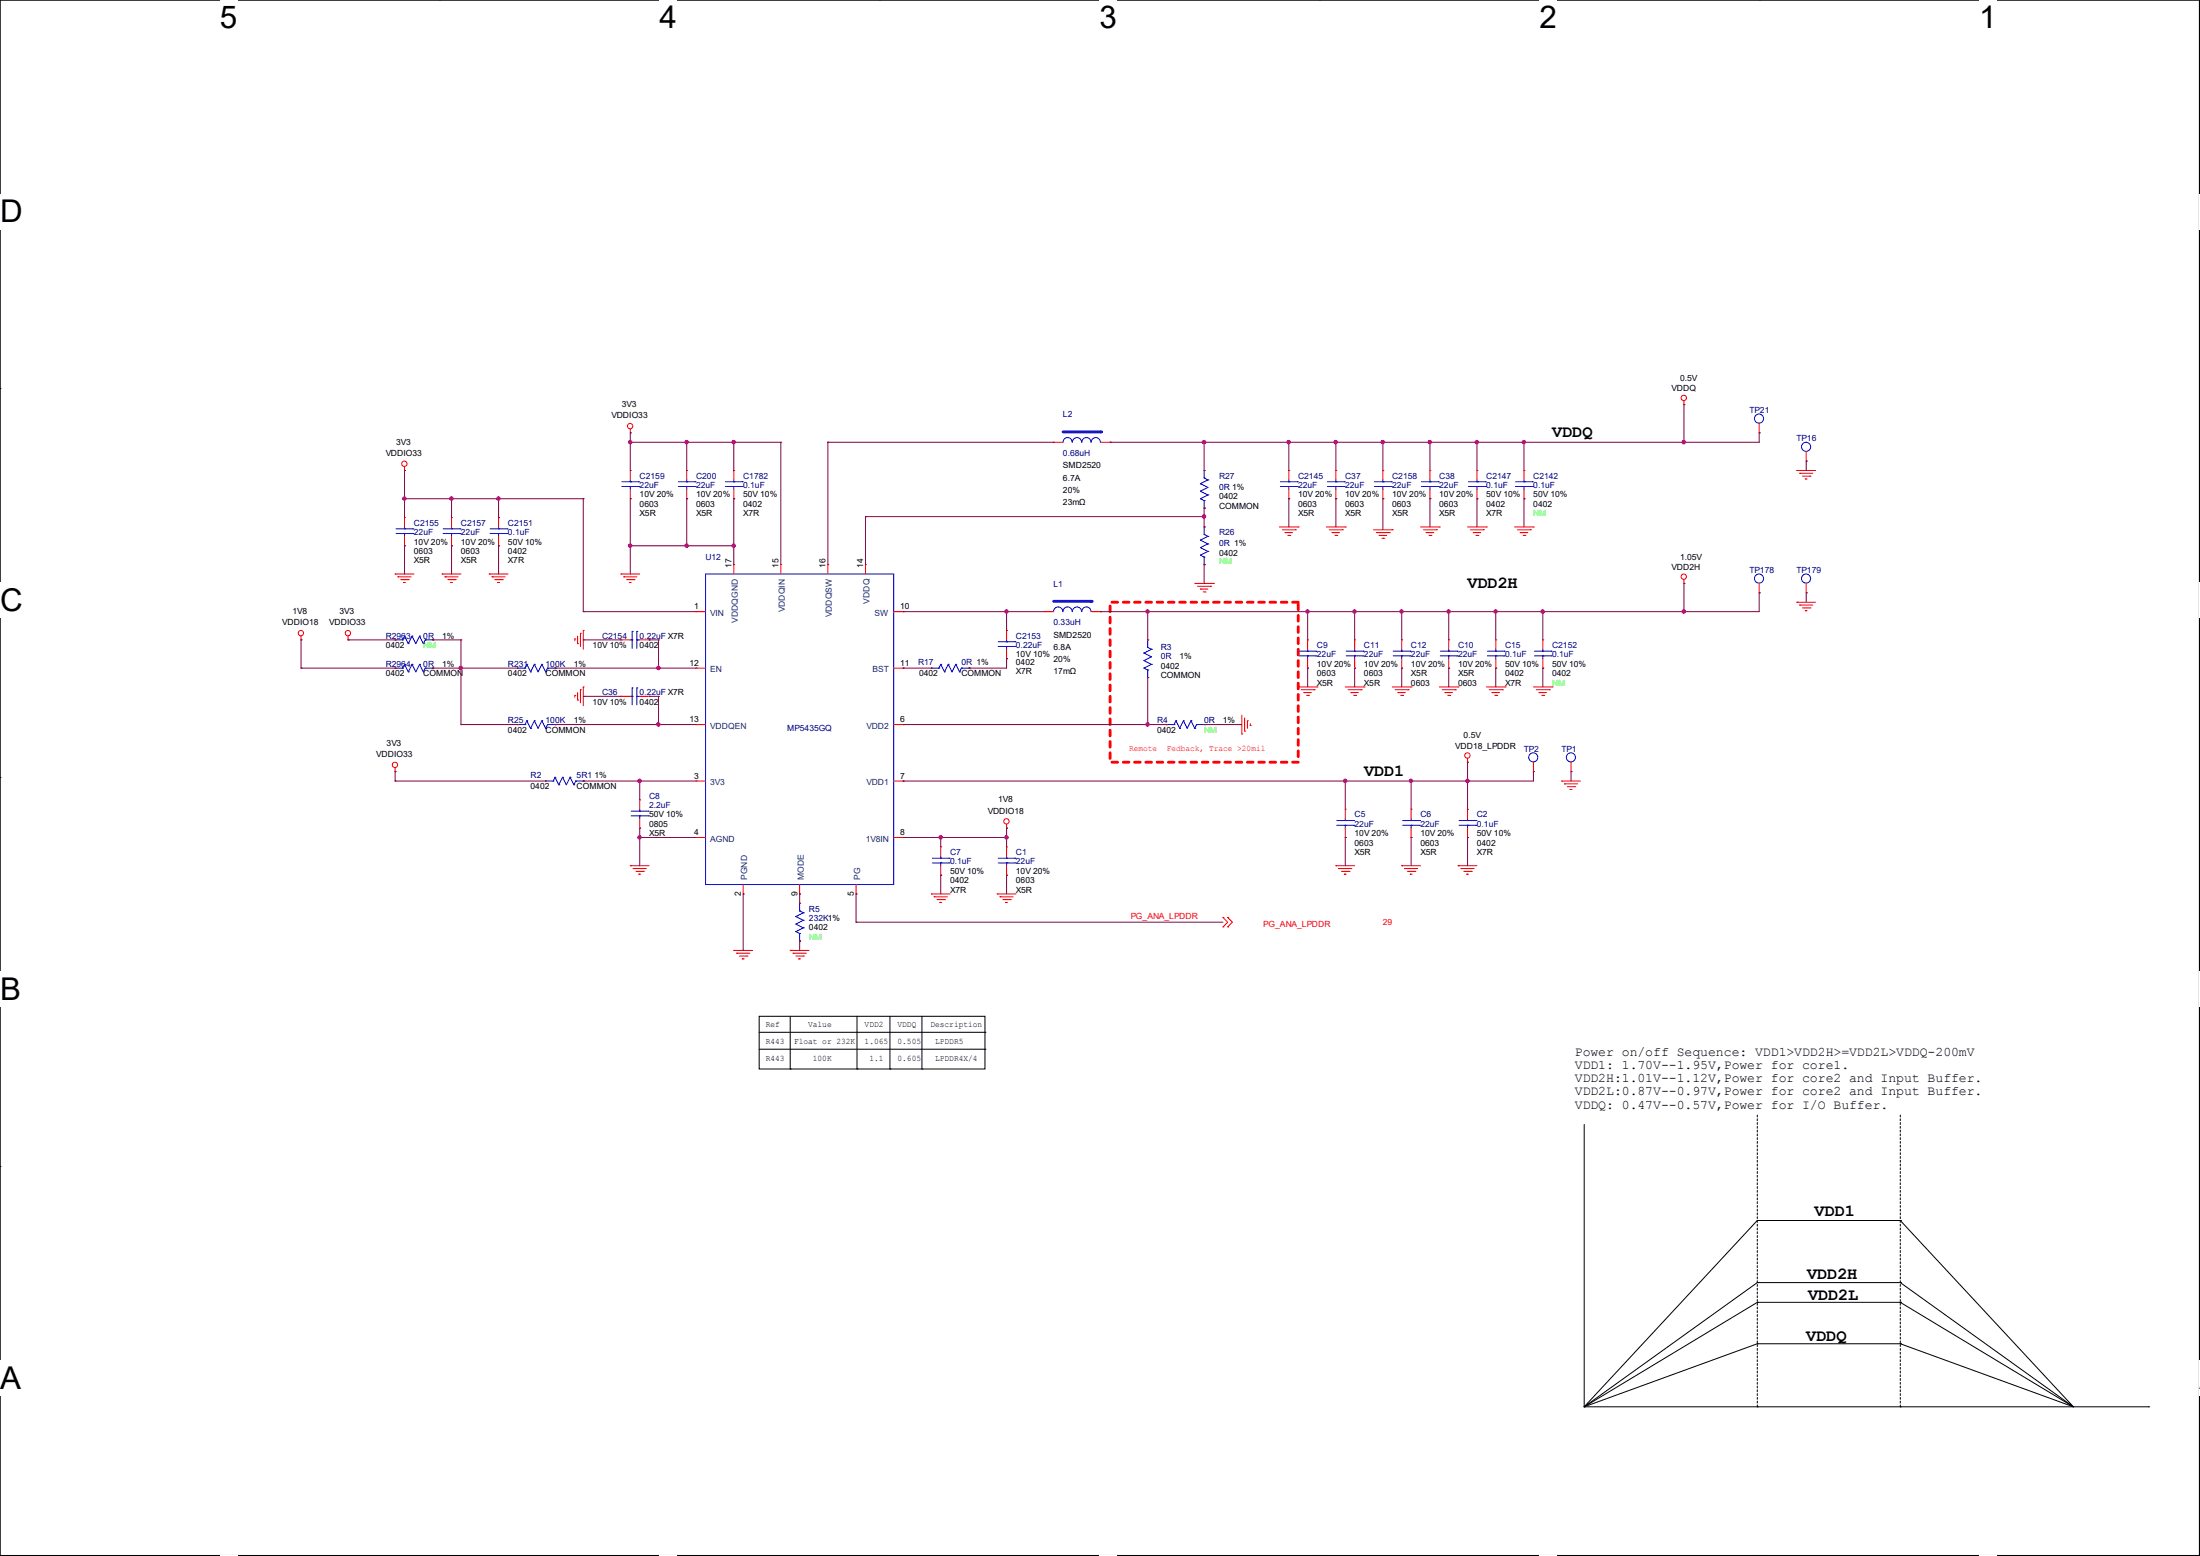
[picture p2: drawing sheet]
<svg xmlns="http://www.w3.org/2000/svg" width="297mm" height="210mm" viewBox="0 0 297 210" stroke-linecap="round" stroke-linejoin="round" font-family="sans-serif">
<path d="M0 0h296.9v209.9h-296.9z" fill="none" stroke="#000" stroke-width=".14"/>
<g fill="#fff">
<path d="M29.7 0h2.3v4.7h-2.3z"/>
<path d="M29.7 209.9h2.3v.1h-2.3z"/>
</g>
<path d="M59.4 0h.1M59.4 209.9h.1" fill="none" stroke="#000" stroke-width=".14"/>
<g fill="#fff">
<path d="M89 0h2.4v4.7h-2.4z"/>
<path d="M89 209.9h2.4v.1h-2.4z"/>
</g>
<path d="M118.7 0h.1M118.7 209.9h.1" fill="none" stroke="#000" stroke-width=".14"/>
<g fill="#fff">
<path d="M148.4 0h2.4v4.7h-2.4z"/>
<path d="M148.4 209.9h2.4v.1h-2.4z"/>
</g>
<path d="M178.1 0h.1M178.1 209.9h.1" fill="none" stroke="#000" stroke-width=".14"/>
<g fill="#fff">
<path d="M207.8 0h2.4v4.7h-2.4z"/>
<path d="M207.8 209.9h2.4v.1h-2.4z"/>
</g>
<path d="M237.5 0h.1M237.5 209.9h.1" fill="none" stroke="#000" stroke-width=".14"/>
<g fill="#fff">
<path d="M267.2 0h2.4v4.7h-2.4z"/>
<path d="M267.2 209.9h2.4v.1h-2.4z"/>
<path d="M0 26.2h3v4.7h-3z"/>
<path d="M296.9 26.2h.1v4.7h-.1z"/>
<path d="M0 78.7h3v4.7h-3z"/>
<path d="M296.9 78.7h.1v4.7h-.1z"/>
</g>
<path d="M0 52.5h.1M296.9 52.5h.1" fill="none" stroke="#000" stroke-width=".14"/>
<g fill="#fff">
<path d="M0 131.1h2.8v4.8h-2.8z"/>
<path d="M296.9 131.1h.1v4.8h-.1z"/>
</g>
<path d="M0 104.9h.1M296.9 104.9h.1" fill="none" stroke="#000" stroke-width=".14"/>
<g fill="#fff">
<path d="M-.1 183.6h2.9v4.8h-2.9z"/>
<path d="M296.8 183.6h.2v4.8h-.2z"/>
</g>
<g fill="none" stroke="#000" stroke-width=".14">
<path d="M102.5 137.2h30.5v7.1h-30.5zM102.5 139.3h30.5M106.7 137.2v7.1M115.7 137.2v7.1M120.1 137.2v7.1M124.5 137.2v7.1M133 139.3h.1M0 157.4h.1M102.5 141.6h30.5M106.7 144.3h.1M115.7 144.3h.1M120.1 144.3h.1"/>
<path d="M124.5 144.3h.1M133 141.6h.1M213.9 151.8v38.1M296.9 157.4h.1M237.2 164.7h.1M237.2 173.1h.1M237.2 175.8h.1M237.2 164.7l-23.3 25.2M237.2 164.7h19.3M237.2 173.1l-23.3 16.8M237.2 173.1h19.3M237.2 175.8l-23.3 14.1"/>
<path d="M237.2 175.8h19.3M256.5 164.7h.1M256.5 173.1h.1M256.5 175.8h.1M256.5 164.7l23.4 25.2M256.5 173.1l23.4 16.8M256.5 175.8l23.4 14.1M213.9 189.9h.1M213.9 189.9h76.2M237.2 181.4h.1M237.2 181.4l-23.3 8.5M237.2 181.4h19.3"/>
<path d="M256.5 181.4h.1M256.5 181.4l23.4 8.5M290.1 189.9h.1"/>
</g>
<path d="M149.9 81.3h25.4v21.6h-25.4z" fill="none" stroke="#f00" stroke-width=".38" stroke-dasharray=".8 .8"/>
<path d="M237.2 150.5v39.4M256.5 150.5v39.4M237.2 189.9h.1M256.5 189.9h.1" fill="none" stroke="#000" stroke-width=".14" stroke-dasharray=".3 .3"/>
<g fill="none" stroke="#f00" stroke-width=".14">
<path d="M85.1 58.4h.1M85.1 57.9v.5M227.3 54.6h.1M227.3 54.1v.5M53.3 77.5h.1M53.3 77.5h2.6M53.7 77.9h.1M53.7 77.9h1.8M54.1 78.2h1M54.5 78.6h.1M54.5 78.6h.2M54.6 63.5h.1"/>
<path d="M54.6 63v.5M55.1 78.2h.1M59.7 77.5h.1M59.7 77.5h2.5M60.1 77.9h.1M60.1 77.9h1.7M60.5 78.2h1M60.8 78.6h.1M60.8 78.6h.3M61.5 78.2h.1M66 77.5h.1M66 77.5h2.6"/>
<path d="M66.4 77.9h.1M66.4 77.9h1.8M66.8 78.2h1M67.2 78.6h.1M67.2 78.6h.2M67.8 78.2h.1M83.8 77.5h.1M83.8 77.5h2.6M84.2 77.9h.1M84.2 77.9h1.8M84.6 78.2h1M85 78.6h.1"/>
<path d="M85 78.6h.2M85.6 78.2h.1M161.3 78.7h2.5M161.7 79.1h1.7M162.1 79.5h.1M162.1 79.5h1M162.4 79.9h.3M162.7 79.9h.1M163.4 79.1h.1M163.8 78.7h.1M172.7 71.1h2.6M173.1 71.5h1.8"/>
<path d="M173.5 71.9h.1M173.5 71.9h1M173.9 72.3h.2M174.1 72.3h.1M174.9 71.5h.1M175.3 71.1h.1M179.1 71.1h2.5M179.5 71.5h1.7M179.8 71.9h.1M179.8 71.9h1M180.2 72.3h.3M180.5 72.3h.1"/>
<path d="M181.2 71.5h.1M181.6 71.1h.1M185.4 71.5h2.6M185.8 71.9h1.8M186.2 72.3h.1M186.2 72.3h1M186.6 72.6h.2M186.7 63.5h.1M186.7 67.3h.1M186.7 63.5v1.3M186.7 66v1.3M186.8 72.6h.1"/>
<path d="M187.6 71.9h.1M188 71.5h.1M191.8 71.1h2.5M192.2 71.5h1.7M192.5 71.9h.1M192.5 71.9h1M192.9 72.3h.3M193.2 72.3h.1M193.9 71.5h.1M194.3 71.1h.1M198.1 71.1h2.6M198.5 71.5h1.8"/>
<path d="M198.9 71.9h.1M198.9 71.9h1M199.3 72.3h.2M199.5 72.3h.1M200.3 71.5h.1M200.7 71.1h.1M204.5 71.1h2.5M204.9 71.5h1.7M205.2 71.9h.1M205.2 71.9h1M205.6 72.3h.3M205.9 72.3h.1"/>
<path d="M206.6 71.5h.1M207 71.1h.1M227.3 78.7h.1M227.3 78.2v.5M242.6 63.5h.1M242.6 63.5h2.5M243 63.9h.1M243 63.9h1.7M243.3 64.3h1M243.7 64.6h.1M243.7 64.6h.3M244.3 64.3h.1"/>
<path d="M40.6 86.4h.1M40.6 85.9v.5M47 86.4h.1M47 85.9v.5M69.8 90.2h.1M74.9 90.2h.1M77.6 86.2h.1M77.6 93.9h.1M77.6 86.2v.3M77.6 93.9v.2M78 86.9h.1M78 94.5h.1"/>
<path d="M78 85.9v1M78 93.5v1M78.4 85.5h.1M78.4 93.1h.1M78.4 85.5v1.7M78.4 93.1v1.8M78.7 85.1h.1M78.7 92.7h.1M78.7 85.1v2.5M78.7 92.7v2.5M167.6 99.1h.1M167.6 96.5v2.6"/>
<path d="M168 98.7h.1M168 96.9v1.8M168.4 97.3h.1M168.4 97.3v1M168.8 97.9h.1M168.8 97.7v.2M175.3 92.7h2.5M175.6 93.1h1.8M176 93.5h.1M176 93.5h1M176.4 93.9h.3M176.7 93.9h.1"/>
<path d="M177.4 93.1h.1M177.8 92.7h.1M181.6 92.7h2.5M182 93.1h1.8M182.4 93.5h.1M182.4 93.5h1M182.8 93.9h.2M183 93.9h.1M183.8 93.1h.1M184.1 92.7h.1M188 92.7h2.5M188.3 93.1h1.8"/>
<path d="M188.7 93.5h.1M188.7 93.5h1M189.1 93.9h.3M189.4 93.9h.1M190.1 93.1h.1M190.5 92.7h.1M194.3 92.7h2.5M194.7 93.1h1.8M195.1 93.5h.1M195.1 93.5h1M195.5 93.9h.2M195.7 93.9h.1"/>
<path d="M196.5 93.1h.1M196.8 92.7h.1M200.7 92.7h2.5M201 93.1h1.8M201.4 93.5h.1M201.4 93.5h1M201.8 93.9h.3M202.1 93.9h.1M202.8 93.1h.1M203.2 92.7h.1M207 92.7h2.5M207.4 93.1h1.8"/>
<path d="M207.8 93.5h.1M207.8 93.5h1M208.2 93.9h.2M208.4 93.9h.1M209.2 93.1h.1M209.5 92.7h.1M242.6 81.3h.1M242.6 81.3h2.5M243 81.7h.1M243 81.7h1.7M243.3 82h1M243.7 82.4h.1"/>
<path d="M243.7 82.4h.3M244.3 82h.1M53.3 104.1h.1M53.3 103.6v.5M85.1 116.8h.1M85.1 116.8h2.5M85.5 117.2h.1M85.5 117.2h1.7M85.9 117.6h1M86.2 118h.1M86.2 118h.3M86.9 117.6h.1"/>
<path d="M135.9 111.8h.1M135.9 111.3v.5M180.3 116.8h.1M180.3 116.8h2.6M180.7 117.2h.1M180.7 117.2h1.8M181.1 117.6h1M181.5 118h.1M181.5 118h.2M182.1 117.6h.1M189.2 116.8h.1M189.2 116.8h2.6"/>
<path d="M189.6 117.2h.1M189.6 117.2h1.8M190 117.6h1M190.4 118h.1M190.4 118h.2M191 117.6h.1M196.8 116.8h.1M196.8 116.8h2.6M197.2 117.2h.1M197.2 117.2h1.8M197.6 117.6h1M198 118h.1"/>
<path d="M198 118h.2M198.1 102.9h.1M198.1 109.2h.1M198.1 113h.1M198.1 102.4v.5M198.1 109.2v1.3M198.1 111.8v1.2M198.6 117.6h.1M210.8 105.4h.1M210.8 105.4h2.6M211.2 105.8h.1M211.2 105.8h1.8"/>
<path d="M211.6 106.2h1M212 106.6h.1M212 106.6h.2M212.6 106.2h.1M99.1 128.3h.1M99.1 128.3h2.5M99.4 128.7h.1M99.4 128.7h1.8M99.8 129h1M100.2 129.4h.1M100.2 129.4h.3M100.8 129h.1"/>
<path d="M106.7 128.3h.1M106.7 128.3h2.5M107.1 128.7h.1M107.1 128.7h1.7M107.4 129h1.1M107.8 129.4h.1M107.8 129.4h.3M108.5 129h.1M125.7 120.6h.1M125.7 120.6h2.6M126.1 121h.1M126.1 121h1.8"/>
<path d="M126.5 121.4h1M126.9 121.8h.1M126.9 121.8h.2M127.5 121.4h.1M134.6 120.6h.1M134.6 120.6h2.6M135 121h.1M135 121h1.8M135.4 121.4h1M135.8 121.8h.1M135.8 121.8h.2M136.4 121.4h.1"/>
<path d="M165.1 125.1h.1M165.1 123.8h.1M165.1 123.8l.6 .7-.6 .6M165.7 125.1h.1M165.7 123.8h.1M165.7 123.8l.7 .7-.7 .6"/>
<circle cx="85.1" cy="57.5" r=".36"/>
<circle cx="227.3" cy="53.7" r=".36"/>
<circle cx="54.6" cy="62.6" r=".36"/>
<circle cx="227.3" cy="77.8" r=".36"/>
<circle cx="40.6" cy="85.4" r=".36"/>
<circle cx="47" cy="85.4" r=".36"/>
<circle cx="53.3" cy="103.2" r=".36"/>
<circle cx="135.9" cy="110.8" r=".36"/>
<circle cx="198.1" cy="102" r=".36"/>
</g>
<g fill="none" stroke="#00f" stroke-width=".14">
<path d="M185.5 65.7h2.3M185.5 65h2.3M186.7 65h.1M186.7 65.7h.1M186.7 64.8v.2M186.7 65.7v.3M187.8 65.7h.1M187.8 65h.1M69.8 90.2h.1M69.8 90.2h1.1M70.9 90.2h.1M71.1 89.7h.1"/>
<path d="M71.1 89.7l-.2 .5M71.1 89.7l.5 1M71.6 90.7h.1M72.1 89.7h.1M72.1 89.7l.5 1 .6-1M72.1 89.7l-.5 1M73.2 89.7h.1M73.2 89.7l.5 1M73.7 90.7h.1M73.9 90.2h.1M73.9 90.2l-.2 .5M73.9 90.2h1"/>
<path d="M74.9 90.2h.1M197 111.4h2.3M197 110.7h2.3M198.1 110.7h.1M198.1 111.4h.1M198.1 110.5v.2M198.1 111.4v.4M199.3 111.4h.1M199.3 110.7h.1"/>
</g>
<path d="M143.5 58.3h5.1" fill="none" stroke="#00f" stroke-width=".38"/>
<circle cx="148.6" cy="58.3" r=".19" fill="#00f"/>
<g fill="none" stroke="#00f" stroke-width=".14">
<path d="M144.7 59.7a.61 .61 0 0 0-.6-.6 .61 .61 0 0 0-.6 .6M146 59.7a.61 .61 0 0 0-.6-.6 .61 .61 0 0 0-.6 .6M147.3 59.7a.61 .61 0 0 0-.6-.6 .61 .61 0 0 0-.7 .6M148.5 59.7a.61 .61 0 0 0-.6-.6 .61 .61 0 0 0-.6 .6M97.9 65.7h2.3M97.9 65h2.3M99.1 65h.1M99.1 65.7h.1M99.1 64.8v.2M99.1 65.7v.3M100.2 65.7h.1M100.2 65h.1"/>
<path d="M134.7 116.5h2.3M134.7 115.8h2.3M135.9 115.8h.1M135.9 116.5h.1M135.9 115.6v.2M135.9 116.5v.3M137 116.5h.1M137 115.8h.1"/>
</g>
<path d="M142.2 59.7h.1M142.2 59.7h1.3M148.6 59.7h1.3M149.9 59.7h.1M99.1 63.5h.1M99.1 67.3h.1M99.1 63.5v1.3M99.1 66v1.3M135.9 114.3h.1M135.9 118.1h.1M135.9 114.3v1.3M135.9 116.8v1.3" fill="none" stroke="#f00" stroke-width=".14"/>
<path d="M142.2 81.2h5.1" fill="none" stroke="#00f" stroke-width=".38"/>
<circle cx="147.3" cy="81.2" r=".19" fill="#00f"/>
<g fill="none" stroke="#00f" stroke-width=".14">
<path d="M53.5 72h2.3M53.5 71.4h2.3M54.6 71.4h.1M54.6 72h.1M54.6 71.1v.3M54.6 72v.4M55.8 72h.1M55.8 71.4h.1M59.8 72h2.3M59.8 71.4h2.3M61 71.4h.1M61 72h.1"/>
<path d="M61 71.1v.3M61 72v.4M62.1 72h.1M62.1 71.4h.1M66.2 72h2.3M66.2 71.4h2.3M67.3 71.4h.1M67.3 72h.1M67.3 71.1v.3M67.3 72v.4M68.5 72h.1M68.5 71.4h.1"/>
<path d="M83.9 65.7h2.3M83.9 65h2.3M85.1 65h.1M85.1 65.7h.1M85.1 64.8v.2M85.1 65.7v.3M86.2 65.7h.1M86.2 65h.1M91.6 65.7h2.3M91.6 65h2.3M92.7 65h.1M92.7 65.7h.1"/>
<path d="M92.7 64.8v.2M92.7 65.7v.3M93.9 65.7h.1M93.9 65h.1M95.2 77.5h25.4v41.9h-25.4zM162.1 74.9h.1M162.1 72.9h.1M162.1 65.3h.1M162.1 66.3h.1M162.1 67.3h.1M162.1 74.9l.5 .3M162.1 72.9l1 .5"/>
<path d="M162.1 65.3l1 .5-1 .5M162.1 67.3l.5 .3M162.1 66.3l1 .5M162.6 75.2h.1M162.6 72.1h.1M162.6 71.1h.1M162.6 76.2h.1M162.6 64.5h.1M162.6 67.6h.1M162.6 68.6h.1M162.6 63.5h.1M162.6 72.1l.5 .3"/>
<path d="M162.6 63.5v1M162.6 67.6v1M162.6 71.1v1M162.6 75.2v1M162.6 64.5l.5 .3M163.1 74.4h.1M163.1 73.4h.1M163.1 72.4h.1M163.1 64.8h.1M163.1 66.8h.1M163.1 73.4l-1 .5 1 .5M163.1 74.4l-1 .5"/>
<path d="M163.1 72.4l-1 .5M163.1 64.8l-1 .5M163.1 66.8l-1 .5M172.8 65.7h2.3M172.8 65h2.3M174 65h.1M174 65.7h.1M174 64.8v.2M174 65.7v.3M175.1 65.7h.1M175.1 65h.1M179.2 65.7h2.3"/>
<path d="M179.2 65h2.3M180.3 65h.1M180.3 65.7h.1M180.3 64.8v.2M180.3 65.7v.3M181.5 65.7h.1M181.5 65h.1M191.9 65.7h2.3M191.9 65h2.3M193 65h.1M193 65.7h.1M193 64.8v.2"/>
<path d="M193 65.7v.3M194.2 65.7h.1M194.2 65h.1M198.2 65.7h2.3M198.2 65h2.3M199.4 65h.1M199.4 65.7h.1M199.4 64.8v.2M199.4 65.7v.3M200.5 65.7h.1M200.5 65h.1M204.6 65.7h2.3"/>
<path d="M204.6 65h2.3M205.7 65h.1M205.7 65.7h.1M205.7 64.8v.2M205.7 65.7v.3M206.9 65.7h.1M206.9 65h.1M53.3 86.4h.1M53.3 90.2h.1M53.3 90.2h1.1M53.3 86.4h1.1M54.4 86.4h.1"/>
<path d="M54.4 90.2h.1M54.6 85.9h.1M54.6 89.7h.1M54.6 85.9l-.2 .5M54.6 85.9l.5 1M54.6 89.7l-.2 .5M54.6 89.7l.5 1M55.1 86.9h.1M55.1 90.7h.1M55.6 85.9h.1M55.6 89.7h.1M55.6 85.9l.5 1 .5-1"/>
<path d="M55.6 85.9l-.5 1M55.6 89.7l.5 1 .5-1M55.6 89.7l-.5 1M56.6 85.9h.1M56.6 89.7h.1M56.6 85.9l.5 1M56.6 89.7l.5 1M57.1 86.9h.1M57.1 90.7h.1M57.4 86.4h.1M57.4 90.2h.1M57.4 90.2h1"/>
<path d="M57.4 86.4l-.3 .5M57.4 86.4h1M57.4 90.2l-.3 .5M58.4 86.4h.1M58.4 90.2h.1M69.8 97.8h.1M69.8 97.8h1.1M70.9 97.8h.1M71.1 97.3h.1M71.1 97.3l.5 1M71.1 97.3l-.2 .5M71.6 98.3h.1"/>
<path d="M72.1 97.3h.1M72.1 97.3l.5 1 .6-1M72.1 97.3l-.5 1M73.2 97.3h.1M73.2 97.3l.5 1M73.7 98.3h.1M73.9 97.8h.1M73.9 97.8l-.2 .5M73.9 97.8h1M74.9 97.8h.1M85.1 86.4h.2M85.1 94h.2"/>
<path d="M85.3 86.4h.1M85.3 85.2h.1M85.3 94h.1M85.3 92.8h.1M85.3 85.2v2.3M85.3 92.8v2.3M86 85.2h.1M86 86.4h.1M86 92.8h.1M86 94h.1M86 86.4h.4M86 85.2v2.3"/>
<path d="M86 92.8v2.3M86 94h.4M125.7 90.2h.1M125.7 90.2h1M126.7 90.2h.1M127 89.7h.1M127 89.7l-.3 .5M127 89.7l.5 1M127.5 90.7h.1M128 89.7h.1M128 89.7l.5 1 .5-1M128 89.7l-.5 1"/>
<path d="M129 89.7h.1M129 89.7l.5 1M129.5 90.7h.1M129.8 90.2h.1M129.8 90.2l-.3 .5M129.8 90.2h1M130.8 90.2h.1M134.7 87.2h2.3M134.7 86.6h2.3M135.9 86.6h.1M135.9 87.2h.1M135.9 86.4v.2"/>
<path d="M135.9 87.2v.4M137 87.2h.1M137 86.6h.1M143.5 82.5a.61 .61 0 0 0-.6-.6 .61 .61 0 0 0-.7 .6M144.7 82.5a.61 .61 0 0 0-.6-.6 .61 .61 0 0 0-.6 .6M146 82.5a.61 .61 0 0 0-.6-.6 .61 .61 0 0 0-.6 .6M147.3 82.5a.61 .61 0 0 0-.6-.6 .61 .61 0 0 0-.7 .6M154.4 88.1h.1M154.4 89.2h.1M154.4 90.2h.1M154.4 88.1l1 .5-1 .6M154.4 90.2l.5 .2"/>
<path d="M154.4 89.2l1 .5M154.9 87.4h.1M154.9 90.4h.1M154.9 91.4h.1M154.9 86.4h.1M154.9 87.4l.5 .2M154.9 86.4v1M154.9 90.4v1M155.4 87.6h.1M155.4 89.7h.1M155.4 87.6l-1 .5M155.4 89.7l-1 .5"/>
<path d="M157.5 97.8h.1M157.5 97.8h1M158.5 97.8h.1M158.7 97.3h.1M158.7 97.3l-.2 .5M158.7 97.3l.6 1M159.3 98.3h.1M159.8 97.3h.1M159.8 97.3l.5 1 .5-1M159.8 97.3l-.5 1M160.8 97.3h.1M160.8 97.3l.5 1"/>
<path d="M161.3 98.3h.1M161.5 97.8h.1M161.5 97.8h1.1M161.5 97.8l-.2 .5M162.6 97.8h.1M175.4 88.5h2.3M175.4 87.9h2.3M176.5 87.9h.1M176.5 88.5h.1M176.5 87.6v.3M176.5 88.5v.4M177.7 88.5h.1"/>
<path d="M177.7 87.9h.1M181.7 88.5h2.3M181.7 87.9h2.3M182.9 87.9h.1M182.9 88.5h.1M182.9 87.6v.3M182.9 88.5v.4M184 88.5h.1M184 87.9h.1M188.1 88.5h2.3M188.1 87.9h2.3M189.2 87.9h.1"/>
<path d="M189.2 88.5h.1M189.2 87.6v.3M189.2 88.5v.4M190.4 88.5h.1M190.4 87.9h.1M194.4 88.5h2.3M194.4 87.9h2.3M195.6 87.9h.1M195.6 88.5h.1M195.6 87.6v.3M195.6 88.5v.4M196.7 88.5h.1"/>
<path d="M196.7 87.9h.1M200.8 88.5h2.3M200.8 87.9h2.3M201.9 87.9h.1M201.9 88.5h.1M201.9 87.6v.3M201.9 88.5v.4M203.1 88.5h.1M203.1 87.9h.1M207.1 88.5h2.3M207.1 87.9h2.3M208.3 87.9h.1"/>
<path d="M208.3 88.5h.1M208.3 87.6v.3M208.3 88.5v.4M209.4 88.5h.1M209.4 87.9h.1M73.7 105.4h.1M73.7 105.4h1M74.7 105.4h.1M74.9 104.9h.1M74.9 104.9l-.2 .5M74.9 104.9l.5 1M75.4 105.9h.1"/>
<path d="M75.9 104.9h.1M75.9 104.9l.6 1 .5-1M75.9 104.9l-.5 1M77 104.9h.1M77 104.9l.5 1M77.5 105.9h.1M77.7 105.4h.1M77.7 105.4l-.2 .5M77.7 105.4h1M78.7 105.4h.1M85.2 110.1h2.3M85.2 109.5h2.3"/>
<path d="M86.4 109.5h.1M86.4 110.1h.1M86.4 109.2v.3M86.4 110.1v.4M87.5 110.1h.1M87.5 109.5h.1M125.9 116.5h2.2M125.9 115.8h2.2M127 115.8h.1M127 116.5h.1M127 115.6v.2M127 116.5v.3"/>
<path d="M128.1 116.5h.1M128.1 115.8h.1M180.5 111.4h2.3M180.5 110.7h2.3M181.6 110.7h.1M181.6 111.4h.1M181.6 110.5v.2M181.6 111.4v.4M182.8 111.4h.1M182.8 110.7h.1M189.4 111.4h2.2M189.4 110.7h2.2"/>
<path d="M190.5 110.7h.1M190.5 111.4h.1M190.5 110.5v.2M190.5 111.4v.4M191.6 111.4h.1M191.6 110.7h.1M107.4 125.7h.1M107.4 123.7h.1M107.4 125.7l.5 .3M107.4 123.7l1.1 .5M107.9 126h.1M107.9 122.9h.1"/>
<path d="M107.9 121.9h.1M107.9 127h.1M107.9 122.9l.6 .3M107.9 121.9v1M107.9 126v1M108.5 125.2h.1M108.5 124.2h.1M108.5 123.2h.1M108.5 124.2l-1.1 .5 1.1 .5M108.5 125.2l-1.1 .5M108.5 123.2l-1.1 .5"/>
<circle cx="237.5" cy="56.5" r=".61"/>
<circle cx="237.5" cy="78.1" r=".61"/>
<circle cx="243.8" cy="60.3" r=".61"/>
<circle cx="243.8" cy="78.1" r=".61"/>
<circle cx="207" cy="102.2" r=".61"/>
<circle cx="212.1" cy="102.2" r=".61"/>
</g>
<g fill="none" stroke="#f00" stroke-width=".14">
<path d="M237.5 58.4h.1M237.5 57.1v1.3M54.6 69.8h.1M54.6 73.7h.1M54.6 69.8v1.3M54.6 72.4v1.3M61 69.8h.1M61 73.7h.1M61 69.8v1.3M61 72.4v1.3M67.3 69.8h.1M67.3 73.7h.1"/>
<path d="M67.3 69.8v1.3M67.3 72.4v1.3M85.1 63.5h.1M85.1 67.3h.1M85.1 63.5v1.3M85.1 66v1.3M92.7 63.5h.1M92.7 67.3h.1M92.7 63.5v1.3M92.7 66v1.3M99.1 76.2h.1M99.1 76.2v1.3"/>
<path d="M105.4 76.2h.1M105.4 76.2v1.3M111.8 76.2h.1M111.8 76.2v1.3M116.8 76.2h.1M116.8 76.2v1.3M162.6 71.1h.1M162.6 76.2h.1M162.6 68.6h.1M162.6 63.5h.1M174 63.5h.1M174 67.3h.1"/>
<path d="M174 63.5v1.3M174 66v1.3M180.3 63.5h.1M180.3 67.3h.1M180.3 63.5v1.3M180.3 66v1.3M193 63.5h.1M193 67.3h.1M193 63.5v1.3M193 66v1.3M199.4 63.5h.1M199.4 67.3h.1"/>
<path d="M199.4 63.5v1.3M199.4 66v1.3M205.7 63.5h.1M205.7 67.3h.1M205.7 63.5v1.3M205.7 66v1.3M237.5 78.7v1.3M243.8 62.2h.1M243.8 61v1.2M243.8 78.7v1.3M53.3 86.4h.1M53.3 90.2h.1"/>
<path d="M58.4 86.4h.1M58.4 90.2h.1M69.8 97.8h.1M74.9 97.8h.1M83.8 86.4h.1M83.8 94h.1M83.8 86.4h1.3M83.8 94h1.3M86.4 86.4h1.2M86.4 94h1.2M87.6 86.4h.1M87.6 94h.1"/>
<path d="M94 82.5h.1M94 90.2h.1M94 97.8h.1M94 82.5h1.2M94 97.8h1.2M94 90.2h1.2M120.6 82.5h1.3M120.6 97.8h1.3M120.6 90.2h1.3M121.9 97.8h.1M121.9 82.5h.1M121.9 90.2h.1"/>
<path d="M125.7 90.2h.1M130.8 90.2h.1M135.9 85.1h.1M135.9 88.9h.1M135.9 85.1v1.3M135.9 87.6v1.3M141 82.5h.1M141 82.5h1.2M147.3 82.5h1.3M148.6 82.5h.1M154.9 91.4h.1M154.9 86.4h.1"/>
<path d="M157.5 97.8h.1M162.6 97.8h.1M176.5 86.4h.1M176.5 90.2h.1M176.5 86.4v1.2M176.5 88.9v1.3M182.9 86.4h.1M182.9 90.2h.1M182.9 86.4v1.2M182.9 88.9v1.3M189.2 86.4h.1M189.2 90.2h.1"/>
<path d="M189.2 86.4v1.2M189.2 88.9v1.3M195.6 86.4h.1M195.6 90.2h.1M195.6 86.4v1.2M195.6 88.9v1.3M201.9 86.4h.1M201.9 90.2h.1M201.9 86.4v1.2M201.9 88.9v1.3M208.3 86.4h.1M208.3 90.2h.1"/>
<path d="M208.3 86.4v1.2M208.3 88.9v1.3M237.5 80h.1M243.8 80h.1M73.7 105.4h.1M78.7 105.4h.1M86.4 107.9h.1M86.4 111.8h.1M86.4 107.9v1.3M86.4 110.5v1.3M94 105.4h.1M94 113h.1"/>
<path d="M94 105.4h1.2M94 113h1.2M100.3 119.4v1.2M107.9 119.4v1.2M115.6 119.4v1.2M120.6 105.4h1.3M120.6 113h1.3M121.9 105.4h.1M121.9 113h.1M127 114.3h.1M127 118.1h.1M127 114.3v1.3"/>
<path d="M127 116.8v1.3M181.6 109.2h.1M181.6 113h.1M181.6 109.2v1.3M181.6 111.8v1.2M190.5 109.2h.1M190.5 113h.1M190.5 109.2v1.3M190.5 111.8v1.2M207 104.1h.1M207 102.9v1.2M212.1 104.1h.1"/>
<path d="M212.1 102.9v1.2M100.3 120.6h.1M107.9 121.9h.1M107.9 127h.1M107.9 120.6h.1M115.6 120.6h.1"/>
</g>
<g fill="none" stroke="#800040" stroke-width=".14">
<path d="M85.1 58.4h.1M85.1 59.7h.1M85.1 58.4v5.1M85.1 59.7h20.3M92.7 59.7h.1M92.7 59.7v3.8M99.1 59.7h.1M99.1 59.7v3.8M105.4 59.7h.1M105.4 59.7v16.5M111.8 59.7h.1M111.8 59.7h30.4"/>
<path d="M111.8 59.7v16.5M149.9 59.7h.1M162.6 59.7h.1M162.6 59.7v3.8M174 59.7h.1M174 59.7v3.8M180.3 59.7h.1M180.3 59.7v3.8M186.7 59.7h.1M186.7 59.7v3.8M193 59.7h.1M193 59.7v3.8"/>
<path d="M199.4 59.7h.1M199.4 59.7v3.8M205.7 59.7h.1M205.7 59.7v3.8M227.3 54.6h.1M227.3 59.7h.1M227.3 54.6v5.1M237.5 58.4h.1M237.5 58.4v1.3h-87.6M54.6 63.5h.1M54.6 67.3h.1M54.6 73.7h.1"/>
<path d="M54.6 63.5v6.3M54.6 73.7v3.8M54.6 67.3h24.1M61 67.3h.1M61 73.7h.1M61 67.3v2.5M61 73.7v3.8M67.3 69.8h.1M67.3 73.7h.1M67.3 67.3h.1M67.3 67.3v2.5M67.3 73.7v3.8"/>
<path d="M78.7 67.3h.1M78.7 67.3v15.2M85.1 73.7h.1M85.1 67.3h.1M85.1 67.3v10.2M85.1 73.7h14M92.7 67.3h.1M92.7 73.7h.1M92.7 67.3v6.4M99.1 73.7h.1M99.1 67.3h.1M99.1 67.3v8.9"/>
<path d="M116.8 69.7h.1M116.8 69.7h45.8M116.8 69.7v6.5M162.6 68.6h.1M162.6 76.2h.1M162.6 69.7h.1M162.6 68.6v2.5M162.6 76.2v2.5M174 67.3h.1M174 67.3v3.8M180.3 67.3h.1M180.3 67.3v3.8"/>
<path d="M186.7 67.3h.1M186.7 67.3v4.2M193 67.3h.1M193 67.3v3.8M199.4 67.3h.1M199.4 67.3v3.8M205.7 67.3h.1M205.7 67.3v3.8M227.3 78.7h.1M227.3 78.7v3.8M243.8 62.2h.1M243.8 62.2v1.3"/>
<path d="M40.6 90.2h.1M40.6 86.4h.1M40.6 90.2h12.7M40.6 86.4v3.8M47 86.4h.1M47 86.4h6.3M58.4 90.2h11.4M58.4 86.4h3.8M62.2 90.2h.1M62.2 97.8h.1M62.2 86.4h.1M62.2 97.8h7.6"/>
<path d="M62.2 86.4v11.4M74.9 90.2h.1M74.9 97.8h.1M74.9 90.2h19.1M74.9 97.8h19.1M78.7 86.4h.1M78.7 94h.1M78.7 82.5h.1M78.7 82.5h15.3M78.7 86.4h5.1M78.7 94h5.1M87.6 86.4h.1"/>
<path d="M87.6 94h.1M87.6 86.4h1.3M87.6 94h1.3M88.9 86.4h.1M88.9 90.2h.1M88.9 94h.1M88.9 97.8h.1M88.9 86.4v3.8M88.9 94v3.8M121.9 82.5h.1M121.9 90.2h.1M121.9 97.8h.1"/>
<path d="M121.9 82.5h19.1M121.9 90.2h3.8M121.9 97.8h35.6M130.8 90.2h.1M135.9 88.9h.1M135.9 82.5h.1M135.9 82.5v2.6M135.9 88.9v1.3h-5.1M148.6 82.5h.1M154.9 82.5h.1M154.9 91.4h.1M154.9 97.8h.1"/>
<path d="M154.9 82.5v3.9M154.9 91.4v6.4M162.6 97.8h.1M162.6 97.8h5M176.5 82.5h.1M176.5 90.2h.1M176.5 82.5v3.9M176.5 90.2v2.5M182.9 82.5h.1M182.9 90.2h.1M182.9 82.5v3.9M182.9 90.2v2.5"/>
<path d="M189.2 82.5h.1M189.2 90.2h.1M189.2 82.5v3.9M189.2 90.2v2.5M195.6 90.2h.1M195.6 82.5h.1M195.6 82.5v3.9M195.6 90.2v2.5M201.9 82.5h.1M201.9 90.2h.1M201.9 82.5v3.9M201.9 90.2v2.5"/>
<path d="M208.3 82.5h.1M208.3 90.2h.1M208.3 82.5v3.9M208.3 90.2v2.5M227.3 82.5h.1M237.5 80h.1M237.5 80v2.5h-88.9M243.8 80h.1M243.8 80v1.3M53.3 105.4h.1M53.3 104.1h.1M53.3 105.4h20.4"/>
<path d="M53.3 104.1v1.3M78.7 105.4h.1M78.7 105.4h15.3M86.4 113h.1M86.4 111.8h.1M86.4 105.4h.1M86.4 113h7.6M86.4 105.4v2.5M86.4 111.8v5M121.9 113h.1M121.9 105.4h.1M121.9 113h14"/>
<path d="M127 118.1h.1M127 113h.1M127 113v1.3M127 118.1v2.5M135.9 113h.1M135.9 118.1h.1M135.9 111.8h.1M135.9 111.8v2.5M135.9 118.1v2.5M181.6 113h.1M181.6 105.4h.1M181.6 105.4v3.8"/>
<path d="M181.6 113v3.8M190.5 113h.1M190.5 105.4h.1M190.5 105.4v3.8M190.5 113v3.8M198.1 102.9h.1M198.1 113h.1M198.1 105.4h.1M198.1 102.9v6.3M198.1 113v3.8M207 104.1h.1M207 104.1v1.3h-85.1"/>
<path d="M212.1 104.1h.1M212.1 104.1v1.3M100.3 120.6h.1M100.3 120.6v7.7M107.9 120.6h.1M107.9 127h.1M107.9 120.6v1.3M107.9 127v1.3M115.6 120.6h.1M115.6 124.5h.1M115.6 120.6v3.9M115.6 124.5h49.5"/>
</g>
<g fill="#f0f" stroke="#f0f" stroke-width=".14">
<circle cx="86.3" cy="113" r=".23"/>
<circle cx="86.3" cy="105.4" r=".23"/>
<circle cx="135.9" cy="113" r=".23"/>
<circle cx="127" cy="113" r=".23"/>
<circle cx="198.1" cy="105.4" r=".23"/>
<circle cx="181.6" cy="105.4" r=".23"/>
<circle cx="190.5" cy="105.4" r=".23"/>
<circle cx="135.9" cy="82.5" r=".23"/>
<circle cx="154.9" cy="97.8" r=".23"/>
<circle cx="201.9" cy="82.5" r=".23"/>
<circle cx="189.2" cy="82.5" r=".23"/>
<circle cx="182.9" cy="82.5" r=".23"/>
<circle cx="162.5" cy="69.7" r=".23"/>
<circle cx="199.4" cy="59.7" r=".23"/>
<circle cx="186.7" cy="59.7" r=".23"/>
<circle cx="180.3" cy="59.7" r=".23"/>
<circle cx="227.3" cy="59.7" r=".23"/>
<circle cx="205.7" cy="59.7" r=".23"/>
<circle cx="227.3" cy="82.5" r=".23"/>
<circle cx="208.3" cy="82.5" r=".23"/>
<circle cx="62.2" cy="90.1" r=".23"/>
<circle cx="88.9" cy="90.1" r=".23"/>
<circle cx="195.6" cy="82.5" r=".23"/>
<circle cx="193" cy="59.7" r=".23"/>
<circle cx="88.9" cy="97.8" r=".23"/>
<circle cx="54.6" cy="67.3" r=".23"/>
<circle cx="60.9" cy="67.3" r=".23"/>
<circle cx="67.3" cy="67.3" r=".23"/>
<circle cx="92.7" cy="73.6" r=".23"/>
<circle cx="85.1" cy="73.6" r=".23"/>
<circle cx="99" cy="73.6" r=".23"/>
<circle cx="92.7" cy="59.7" r=".23"/>
<circle cx="85.1" cy="59.7" r=".23"/>
<circle cx="99" cy="59.7" r=".23"/>
<circle cx="174" cy="59.7" r=".23"/>
<circle cx="162.5" cy="59.7" r=".23"/>
<circle cx="176.5" cy="82.5" r=".23"/>
<circle cx="154.9" cy="82.5" r=".23"/>
</g>
<g font-size="4.2">
<text x="29.7" y="3.8">5</text>
<text x="89" y="3.8">4</text>
<text x="148.4" y="3.8">3</text>
<text x="207.8" y="3.8">2</text>
<text x="267.2" y="3.8">1</text>
<text x="0" y="30">D</text>
<text x="0" y="82.5">C</text>
<text x="0" y="135">B</text>
<text x="0" y="187.5">A</text>
<text x="296.9" y="187.5">A</text>
</g>
<g font-size="2.3">
<text x="209.5" y="59">VDDQ</text>
<text x="198.1" y="79.3">VDD2H</text>
<text x="184.1" y="104.7">VDD1</text>
<text x="245" y="164.2">VDD1</text>
<text x="244" y="172.7">VDD2H</text>
<text x="244.1" y="175.5">VDD2L</text>
<text x="243.8" y="180.9">VDDQ</text>
</g>
<g font-size="1.8">
<text x="212.6" y="142.5">Power on/off Sequence: VDD1&gt;VDD2H&gt;=VDD2L&gt;VDDQ-200mV</text>
<text x="212.6" y="144.3">VDD1: 1.70V--1.95V,Power for core1.</text>
<text x="212.6" y="146.1">VDD2H:1.01V--1.12V,Power for core2 and Input Buffer.</text>
<text x="212.6" y="147.8">VDD2L:0.87V--0.97V,Power for core2 and Input Buffer.</text>
<text x="212.6" y="149.6">VDDQ: 0.47V--0.57V,Power for I/O Buffer.</text>
</g>
<g font-size="1.1">
<text x="225.7" y="52.8">VDDQ</text>
<text x="226.8" y="51.4">0.5V</text>
<text x="82.5" y="56.5">VDDIO33</text>
<text x="83.9" y="54.9">3V3</text>
<text x="52.1" y="61.6">VDDIO33</text>
<text x="53.5" y="60">3V3</text>
<text x="143.5" y="63.2">SMD2520</text>
<text x="143.5" y="64.9">6.7A</text>
<text x="86.4" y="67.1">10V 20%</text>
<text x="86.4" y="68.4">0603</text>
<text x="86.4" y="69.7">X5R</text>
<text x="94" y="67.1">10V 20%</text>
<text x="94" y="68.4">0603</text>
<text x="94" y="69.7">X5R</text>
<text x="100.3" y="67.1">50V 10%</text>
<text x="100.3" y="68.4">0402</text>
<text x="100.3" y="69.7">X7R</text>
<text x="143.5" y="66.5">20%</text>
<text x="143.5" y="68.2">23mΩ</text>
<text x="164.6" y="67.4">0402</text>
<text x="164.6" y="68.7">COMMON</text>
<text x="175.2" y="67.1">10V 20%</text>
<text x="175.2" y="68.4">0603</text>
<text x="175.2" y="69.7">X5R</text>
<text x="181.6" y="67.1">10V 20%</text>
<text x="181.6" y="68.4">0603</text>
<text x="181.6" y="69.7">X5R</text>
<text x="187.9" y="67.1">10V 20%</text>
<text x="187.9" y="68.4">0603</text>
<text x="187.9" y="69.7">X5R</text>
<text x="194.3" y="67.1">10V 20%</text>
<text x="194.3" y="68.4">0603</text>
<text x="194.3" y="69.7">X5R</text>
<text x="200.6" y="67.1">50V 10%</text>
<text x="200.6" y="68.4">0402</text>
<text x="200.6" y="69.7">X7R</text>
<text x="207" y="67.1">50V 10%</text>
<text x="207" y="68.4">0402</text>
<text x="55.9" y="73.5">10V 20%</text>
<text x="55.9" y="74.8">0603</text>
<text x="55.9" y="76">X5R</text>
<text x="62.2" y="73.5">10V 20%</text>
<text x="62.2" y="74.8">0603</text>
<text x="62.2" y="76">X5R</text>
<text x="68.6" y="73.5">50V 10%</text>
<text x="68.6" y="74.8">0402</text>
<text x="68.6" y="76">X7R</text>
<text x="98.8" y="76.6" transform="rotate(-90 98.8 76.6)">17</text>
<text x="105.1" y="76.6" transform="rotate(-90 105.1 76.6)">15</text>
<text x="111.5" y="76.6" transform="rotate(-90 111.5 76.6)">16</text>
<text x="116.5" y="76.6" transform="rotate(-90 116.5 76.6)">14</text>
<text x="164.6" y="75">0402</text>
<text x="225.7" y="76.9">VDD2H</text>
<text x="226.8" y="75.5">1.05V</text>
<text x="39.5" y="82.9">1V8</text>
<text x="45.8" y="82.9">3V3</text>
<text x="93.7" y="82.3">1</text>
<text x="121.5" y="82.3">10</text>
<text x="38.1" y="84.4">VDDIO18</text>
<text x="44.4" y="84.4">VDDIO33</text>
<text x="52.1" y="87.5">0402</text>
<text x="59.7" y="86.2">1%</text>
<text x="80" y="87.5">10V 10%</text>
<text x="86.4" y="87.5">0402</text>
<text x="93.1" y="89.9">12</text>
<text x="121.5" y="89.9">11</text>
<text x="137.1" y="88.6">10V 10%</text>
<text x="137.1" y="89.7">0402</text>
<text x="142.2" y="86.1">SMD2520</text>
<text x="142.2" y="87.7">6.8A</text>
<text x="142.2" y="89.4">20%</text>
<text x="159.2" y="89">1%</text>
<text x="52.1" y="91.3">0402</text>
<text x="57.1" y="91.3">COMMON</text>
<text x="59.7" y="90">1%</text>
<text x="68.6" y="91.3">0402</text>
<text x="73.7" y="91.3">COMMON</text>
<text x="77.5" y="90">1%</text>
<text x="80" y="95.1">10V 10%</text>
<text x="86.4" y="95.1">0402</text>
<text x="124.1" y="91.3">0402</text>
<text x="129.8" y="91.3">COMMON</text>
<text x="137.1" y="91">X7R</text>
<text x="142.2" y="91">17mΩ</text>
<text x="156.7" y="90.3">0402</text>
<text x="156.7" y="91.5">COMMON</text>
<text x="177.8" y="90">10V 20%</text>
<text x="177.8" y="91.3">0603</text>
<text x="177.8" y="92.5">X5R</text>
<text x="184.1" y="90">10V 20%</text>
<text x="184.1" y="91.3">0603</text>
<text x="184.1" y="92.5">X5R</text>
<text x="190.5" y="90">10V 20%</text>
<text x="190.5" y="92.5">0603</text>
<text x="190.5" y="91.3">X5R</text>
<text x="196.8" y="90">10V 20%</text>
<text x="196.8" y="92.5">0603</text>
<text x="196.8" y="91.3">X5R</text>
<text x="203.2" y="90">50V 10%</text>
<text x="203.2" y="91.3">0402</text>
<text x="203.2" y="92.5">X7R</text>
<text x="209.5" y="90">50V 10%</text>
<text x="209.5" y="91.3">0402</text>
<text x="52.2" y="100.7">3V3</text>
<text x="68.6" y="98.9">0402</text>
<text x="73.7" y="98.9">COMMON</text>
<text x="77.5" y="97.6">1%</text>
<text x="93.1" y="97.5">13</text>
<text x="121.5" y="97.5">6</text>
<text x="156.2" y="98.9">0402</text>
<text x="165.1" y="97.6">1%</text>
<text x="196.5" y="101">VDD18_LPDDR</text>
<text x="197.6" y="99.7">0.5V</text>
<text x="50.8" y="102.2">VDDIO33</text>
<text x="71.6" y="106.5">0402</text>
<text x="77.8" y="106.5">COMMON</text>
<text x="80.3" y="105">1%</text>
<text x="93.7" y="105.1">3</text>
<text x="121.5" y="105.1">7</text>
<text x="87.6" y="110.3">50V 10%</text>
<text x="87.6" y="111.6">0805</text>
<text x="87.6" y="112.9">X5R</text>
<text x="93.7" y="112.7">4</text>
<text x="121.5" y="112.7">8</text>
<text x="133.3" y="109.8">VDDIO18</text>
<text x="134.7" y="108.3">1V8</text>
<text x="182.9" y="112.9">10V 20%</text>
<text x="191.8" y="112.9">10V 20%</text>
<text x="199.4" y="112.9">50V 10%</text>
<text x="128.3" y="117.9">50V 10%</text>
<text x="128.3" y="119.2">0402</text>
<text x="137.1" y="117.9">10V 20%</text>
<text x="137.1" y="119.2">0603</text>
<text x="182.9" y="114.1">0603</text>
<text x="182.9" y="115.4">X5R</text>
<text x="191.8" y="114.1">0603</text>
<text x="191.8" y="115.4">X5R</text>
<text x="199.4" y="114.1">0402</text>
<text x="199.4" y="115.4">X7R</text>
<text x="100" y="120.9" transform="rotate(-90 100 120.9)">2</text>
<text x="107.7" y="120.9" transform="rotate(-90 107.7 120.9)">9</text>
<text x="109.2" y="125.6">0402</text>
<text x="115.3" y="120.9" transform="rotate(-90 115.3 120.9)">5</text>
<text x="128.3" y="120.5">X7R</text>
<text x="137.1" y="120.5">X5R</text>
<text x="103.4" y="138.6">Ref</text>
<text x="103.4" y="140.9">R443</text>
<text x="103.4" y="143.2">R443</text>
<text x="107.2" y="140.9">Float or 232K</text>
<text x="109.1" y="138.6">Value</text>
<text x="109.7" y="143.2">100K</text>
<text x="116.7" y="138.6">VDD2</text>
<text x="116.7" y="140.9">1.065</text>
<text x="117.4" y="143.2">1.1</text>
<text x="121.2" y="138.6">VDDQ</text>
<text x="121.2" y="140.9">0.505</text>
<text x="121.2" y="143.2">0.605</text>
<text x="125.6" y="138.6">Description</text>
<text x="126.3" y="140.9">LPDDR5</text>
<text x="126.3" y="143.2">LPDDR4X/4</text>
</g>
<g font-size="1.1" fill="#000080">
<text x="143.5" y="56.3">L2</text>
<text x="236.2" y="55.7">TP21</text>
<text x="242.5" y="59.5">TP16</text>
<text x="86.4" y="64.6">C2159</text>
<text x="86.4" y="65.9">22uF</text>
<text x="94" y="64.6">C200</text>
<text x="94" y="65.9">22uF</text>
<text x="100.3" y="64.6">C1782</text>
<text x="100.3" y="65.9">0.1uF</text>
<text x="143.5" y="61.6">0.68uH</text>
<text x="164.6" y="64.6">R27</text>
<text x="175.2" y="64.6">C2145</text>
<text x="175.2" y="65.9">22uF</text>
<text x="181.6" y="64.6">C37</text>
<text x="181.6" y="65.9">22uF</text>
<text x="187.9" y="64.6">C2158</text>
<text x="187.9" y="65.9">22uF</text>
<text x="194.3" y="64.6">C38</text>
<text x="194.3" y="65.9">22uF</text>
<text x="200.6" y="64.6">C2147</text>
<text x="200.6" y="65.9">0.1uF</text>
<text x="207" y="64.6">C2142</text>
<text x="207" y="65.9">0.1uF</text>
<text x="55.9" y="71">C2155</text>
<text x="62.2" y="71">C2157</text>
<text x="68.6" y="71">C2151</text>
<text x="164.6" y="66.1">0R 1%</text>
<text x="55.9" y="72.2">22uF</text>
<text x="62.2" y="72.2">22uF</text>
<text x="68.6" y="72.2">0.1uF</text>
<text x="95.2" y="75.5">U12</text>
<text x="164.6" y="72.2">R26</text>
<text x="164.6" y="73.7">0R 1%</text>
<text x="236.2" y="77.3">TP178</text>
<text x="242.5" y="77.3">TP179</text>
<text x="142.2" y="79.2">L1</text>
<text x="52.1" y="86.2">R2963</text>
<text x="57.1" y="86.2">0R</text>
<text x="81.3" y="86.2">C2154</text>
<text x="86.4" y="86.2">0.22uF X7R</text>
<text x="123.9" y="89.7">R17</text>
<text x="129.8" y="89.7">0R 1%</text>
<text x="137.1" y="86.2">C2153</text>
<text x="137.1" y="87.5">0.22uF</text>
<text x="142.2" y="84.4">0.33uH</text>
<text x="156.7" y="87.7">R3</text>
<text x="156.7" y="89">0R</text>
<text x="177.8" y="87.5">C9</text>
<text x="177.8" y="88.7">22uF</text>
<text x="184.1" y="87.5">C11</text>
<text x="184.1" y="88.7">22uF</text>
<text x="190.5" y="87.5">C12</text>
<text x="190.5" y="88.7">22uF</text>
<text x="196.8" y="87.5">C10</text>
<text x="196.8" y="88.7">22uF</text>
<text x="203.2" y="87.5">C15</text>
<text x="203.2" y="88.7">0.1uF</text>
<text x="209.5" y="87.5">C2152</text>
<text x="209.5" y="88.7">0.1uF</text>
<text x="52.1" y="90">R2964</text>
<text x="57.1" y="90">0R</text>
<text x="68.6" y="90">R231</text>
<text x="73.7" y="90">100K</text>
<text x="81.3" y="93.8">C36</text>
<text x="86.4" y="93.8">0.22uF X7R</text>
<text x="68.6" y="97.6">R25</text>
<text x="73.7" y="97.6">100K</text>
<text x="106.3" y="98.6">MP5435GQ</text>
<text x="156.2" y="97.6">R4</text>
<text x="162.5" y="97.6">0R</text>
<text x="205.7" y="101.4">TP2</text>
<text x="210.8" y="101.4">TP1</text>
<text x="71.6" y="105">R2</text>
<text x="77.8" y="105">5R1</text>
<text x="87.6" y="107.8">C8</text>
<text x="87.6" y="109.1">2.2uF</text>
<text x="182.9" y="110.3">C5</text>
<text x="182.9" y="111.6">22uF</text>
<text x="191.8" y="110.3">C6</text>
<text x="191.8" y="111.6">22uF</text>
<text x="199.4" y="110.3">C2</text>
<text x="199.4" y="111.6">0.1uF</text>
<text x="128.3" y="115.4">C7</text>
<text x="128.3" y="116.7">0.1uF</text>
<text x="137.1" y="115.4">C1</text>
<text x="137.1" y="116.7">22uF</text>
<text x="109.2" y="123">R5</text>
<text x="109.2" y="124.3">232K1%</text>
</g>
<g font-size="1.1" fill="#0f0">
<text x="207" y="69.7">NM</text>
<text x="164.6" y="76.2">NM</text>
<text x="57.1" y="87.5">NM</text>
<text x="209.5" y="92.5">NM</text>
<text x="162.5" y="98.9">NM</text>
<text x="109.2" y="126.8">NM</text>
</g>
<g font-size="1.1" fill="#004080">
<text x="95.9" y="83.1">VIN</text>
<text x="106" y="82.6" transform="rotate(-90 106 82.6)">VDDQIN</text>
<text x="112.3" y="83.3" transform="rotate(-90 112.3 83.3)">VDDQSW</text>
<text x="117.4" y="81.5" transform="rotate(-90 117.4 81.5)">VDDQ</text>
<text x="118.1" y="83.1">SW</text>
<text x="99.6" y="84" transform="rotate(-90 99.6 84)">VDDQGND</text>
<text x="95.9" y="90.7">EN</text>
<text x="117.8" y="90.7">BST</text>
<text x="95.9" y="98.3">VDDQEN</text>
<text x="117" y="98.3">VDD2</text>
<text x="95.9" y="106">3V3</text>
<text x="117" y="106">VDD1</text>
<text x="95.9" y="113.6">AGND</text>
<text x="116.9" y="113.6">1V8IN</text>
<text x="100.9" y="118.8" transform="rotate(-90 100.9 118.8)">PGND</text>
<text x="108.5" y="118.8" transform="rotate(-90 108.5 118.8)">MODE</text>
<text x="116.1" y="118.8" transform="rotate(-90 116.1 118.8)">PG</text>
</g>
<g font-size="1.1" fill="#f00">
<text x="152.4" y="101.3">Remote</text>
<text x="157.5" y="101.3">Fedback, Trace &gt;20mil</text>
<text x="152.6" y="124">PG_ANA_LPDDR</text>
<text x="170.5" y="125.1">PG_ANA_LPDDR</text>
<text x="186.7" y="124.8">29</text>
</g>
</svg>
